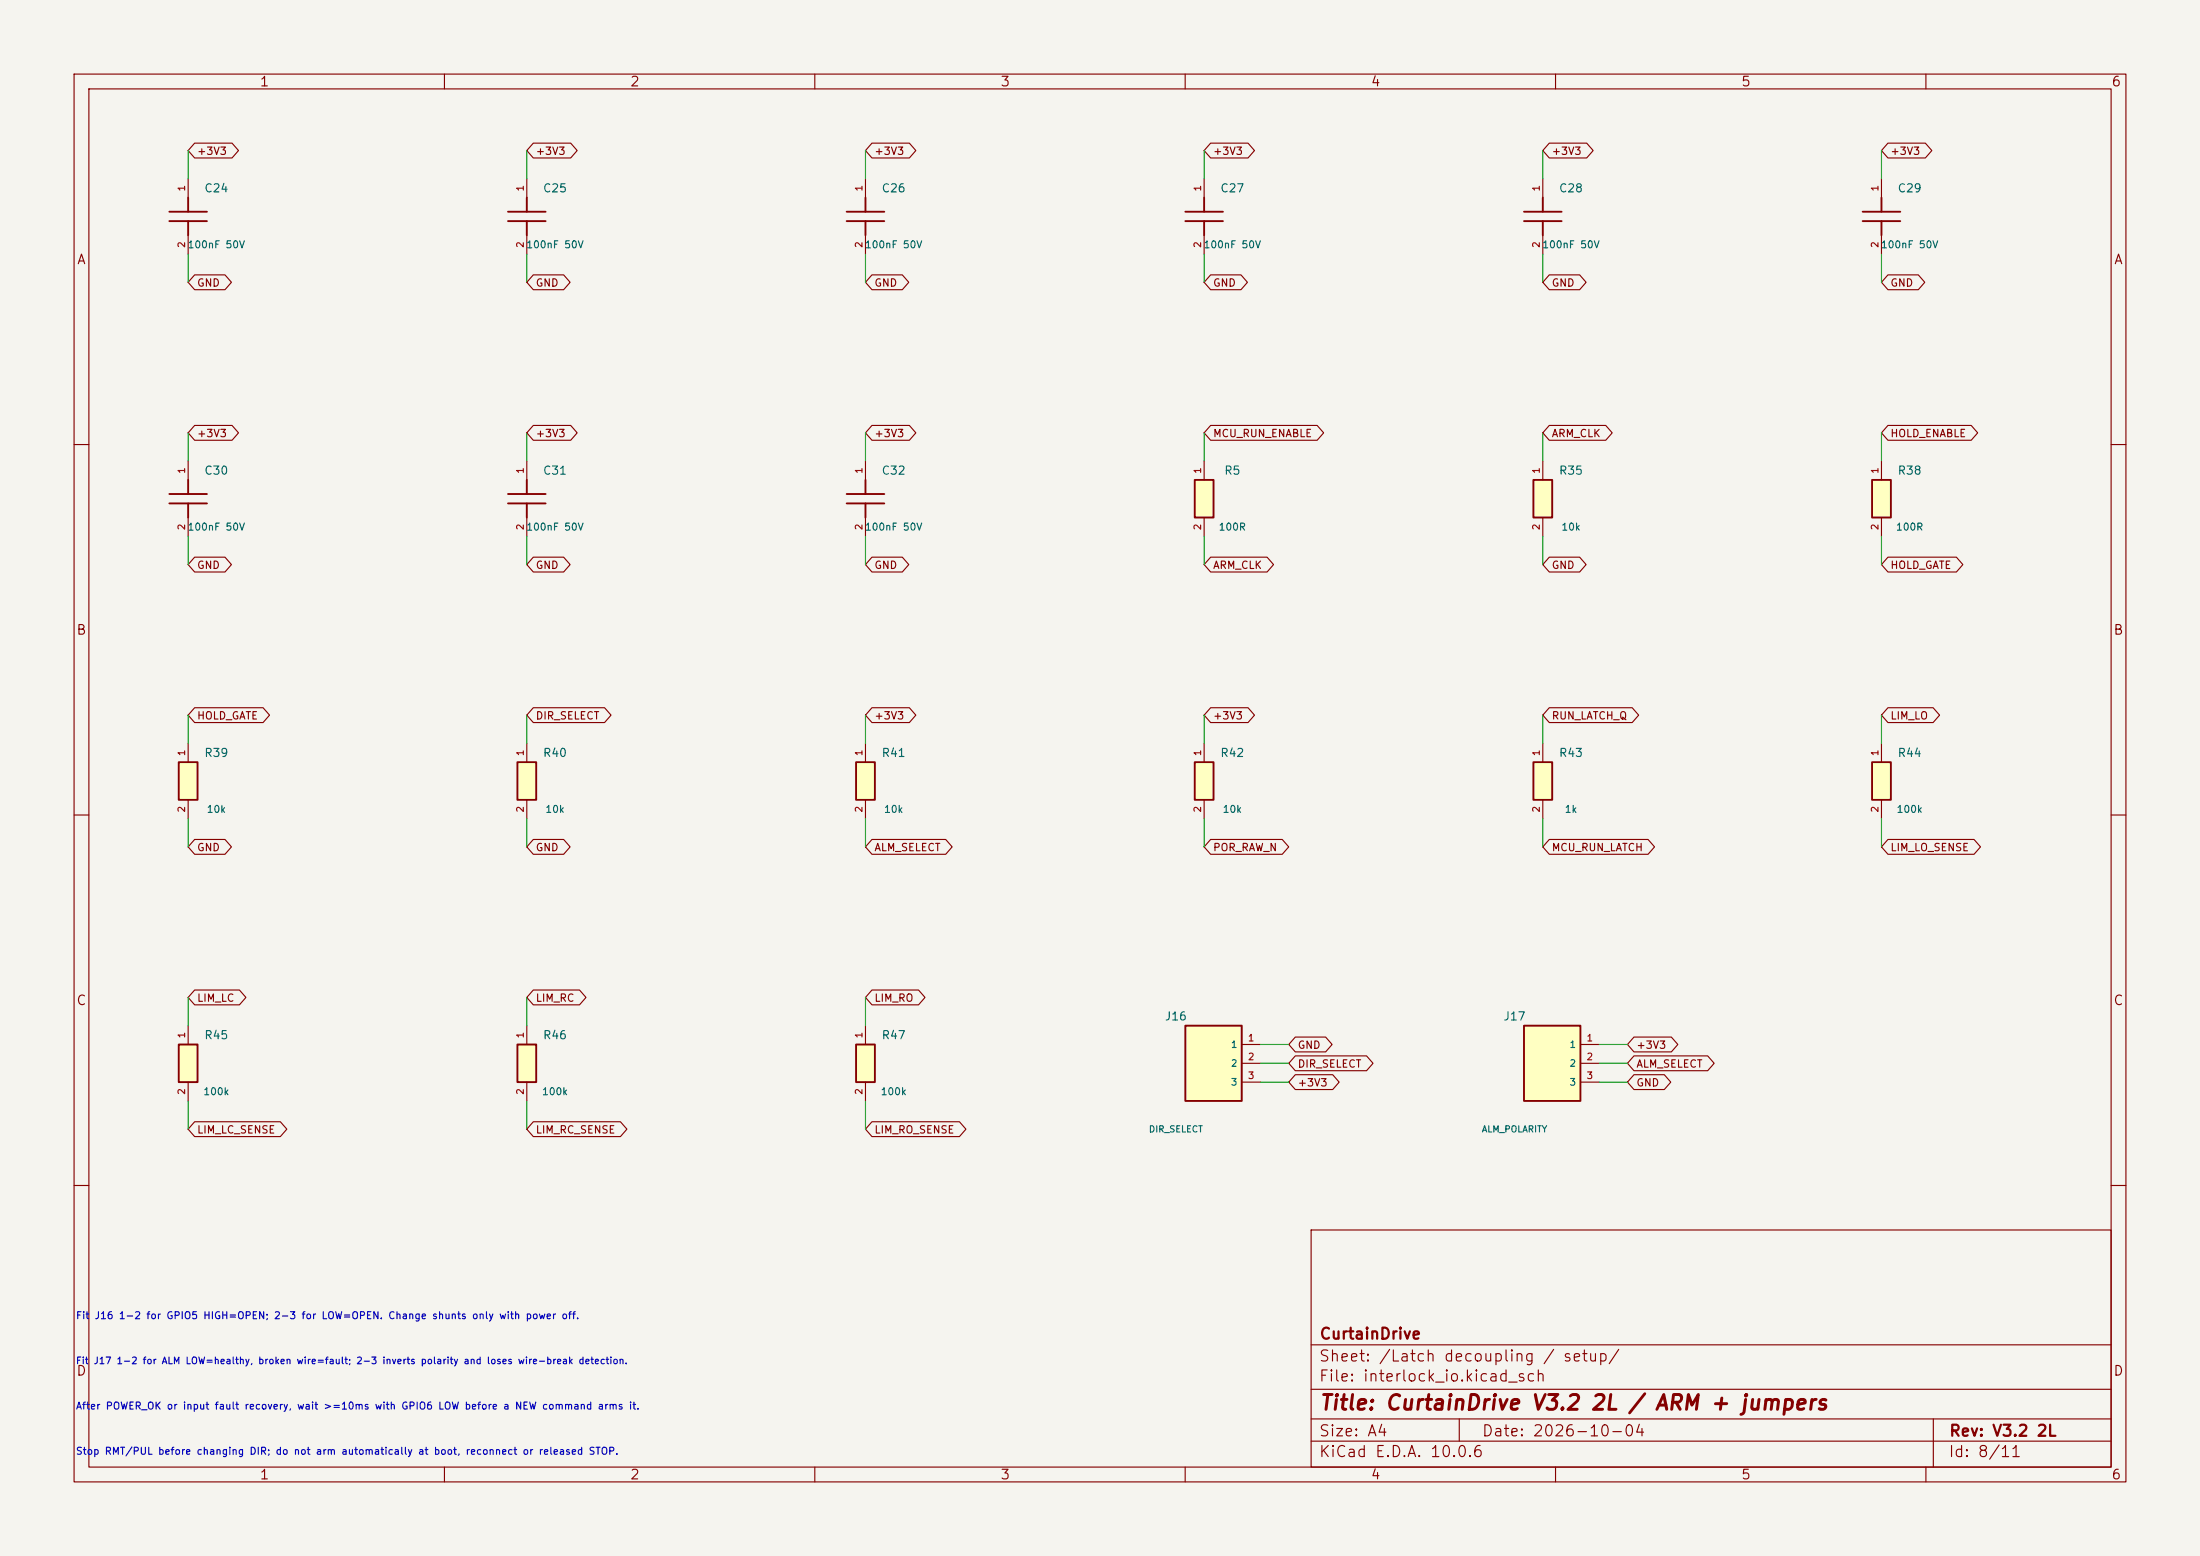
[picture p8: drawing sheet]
<svg xmlns="http://www.w3.org/2000/svg" width="297mm" height="210mm" viewBox="0 0 297 210" stroke-linecap="round" stroke-linejoin="round" font-family="sans-serif">
<path d="M0 0h297v210h-297z" fill="#f5f4ef" stroke="#f5f4ef" stroke-width=".14"/>
<g fill="none" stroke="#840000" stroke-width=".15">
<path d="M10 10h277v190h-277zM12 12h273v186h-273zM60 10v2M110 10v2M160 10v2M210 10v2M260 10v2M71.1 24.1v2.6M71.1 31.8v2.5M10 60h2M116.8 62.2v2.6M116.8 69.9v2.5"/>
<path d="M285 60h2M10 110h2M285 110h2M10 160h2M177 166h108v32h-108zM285 160h2M60 198v2M110 198v2M160 198v2M177 194.5h108M177 191.5h108M177 187.5h108"/>
<path d="M177 181.5h108M197 191.5v3M210 198v2M260 198v2M261 191.5v6.5"/>
</g>
<path d="M68.6 28.6h5.1M68.6 29.8h5.1M71.1 26.7v1.9M71.1 29.8v2M114.3 66.7h5.1M114.3 67.9h5.1M116.8 64.8v1.9M116.8 67.9v2" fill="none" stroke="#840000" stroke-width=".25"/>
<path d="M24.1 141h2.6v5.1h-2.6z" fill="#ffffc2"/>
<path d="M24.1 141h2.6v5.1h-2.6z" fill="none" stroke="#840000" stroke-width=".25"/>
<path d="M25.4 138.4v2.6M25.4 146.1v2.5" fill="none" stroke="#840000" stroke-width=".15"/>
<path d="M69.8 102.9h2.6v5.1h-2.6z" fill="#ffffc2"/>
<g fill="none" stroke="#840000" stroke-width=".25">
<path d="M160 28.6h5.1M160 29.8h5.1M162.6 26.7v1.9M162.6 29.8v2M251.5 28.6h5M251.5 29.8h5M254 26.7v1.9M254 29.8v2M68.6 66.7h5.1M68.6 67.9h5.1M71.1 64.8v1.9M71.1 67.9v2"/>
<path d="M69.8 102.9h2.6v5.1h-2.6z"/>
</g>
<path d="M162.6 24.1v2.6M162.6 31.8v2.5M254 24.1v2.6M254 31.8v2.5M71.1 62.2v2.6M71.1 69.9v2.5M71.1 100.3v2.6M71.1 108v2.5" fill="none" stroke="#840000" stroke-width=".15"/>
<path d="M115.6 102.9h2.5v5.1h-2.5z" fill="#ffffc2"/>
<path d="M115.6 102.9h2.5v5.1h-2.5z" fill="none" stroke="#840000" stroke-width=".25"/>
<path d="M116.8 100.3v2.6M116.8 108v2.5" fill="none" stroke="#840000" stroke-width=".15"/>
<path d="M161.3 64.8h2.5v5.1h-2.5z" fill="#ffffc2"/>
<path d="M161.3 64.8h2.5v5.1h-2.5z" fill="none" stroke="#840000" stroke-width=".25"/>
<path d="M162.6 62.2v2.6M162.6 69.9v2.5" fill="none" stroke="#840000" stroke-width=".15"/>
<path d="M207 64.8h2.5v5.1h-2.5z" fill="#ffffc2"/>
<path d="M207 64.8h2.5v5.1h-2.5z" fill="none" stroke="#840000" stroke-width=".25"/>
<path d="M208.3 62.2v2.6M208.3 69.9v2.5" fill="none" stroke="#840000" stroke-width=".15"/>
<path d="M252.7 64.8h2.6v5.1h-2.6z" fill="#ffffc2"/>
<path d="M22.9 28.6h5M22.9 29.8h5M25.4 26.7v1.9M25.4 29.8v2M252.7 64.8h2.6v5.1h-2.6z" fill="none" stroke="#840000" stroke-width=".25"/>
<path d="M25.4 24.1v2.6M25.4 31.8v2.5M254 62.2v2.6M254 69.9v2.5" fill="none" stroke="#840000" stroke-width=".15"/>
<path d="M161.3 102.9h2.5v5.1h-2.5z" fill="#ffffc2"/>
<path d="M161.3 102.9h2.5v5.1h-2.5z" fill="none" stroke="#840000" stroke-width=".25"/>
<path d="M162.6 100.3v2.6M162.6 108v2.5" fill="none" stroke="#840000" stroke-width=".15"/>
<path d="M160 138.4h7.6v10.2h-7.6z" fill="#ffffc2"/>
<path d="M160 138.4h7.6v10.2h-7.6z" fill="none" stroke="#840000" stroke-width=".25"/>
<path d="M167.6 141h2.6M167.6 143.5h2.6M167.6 146.1h2.6" fill="none" stroke="#840000" stroke-width=".15"/>
<path d="M115.6 141h2.5v5.1h-2.5z" fill="#ffffc2"/>
<path d="M115.6 141h2.5v5.1h-2.5z" fill="none" stroke="#840000" stroke-width=".25"/>
<path d="M116.8 138.4v2.6M116.8 146.1v2.5" fill="none" stroke="#840000" stroke-width=".15"/>
<path d="M207 102.9h2.5v5.1h-2.5z" fill="#ffffc2"/>
<path d="M22.9 66.7h5M22.9 67.9h5M25.4 64.8v1.9M25.4 67.9v2M207 102.9h2.5v5.1h-2.5z" fill="none" stroke="#840000" stroke-width=".25"/>
<path d="M25.4 62.2v2.6M25.4 69.9v2.5M208.3 100.3v2.6M208.3 108v2.5" fill="none" stroke="#840000" stroke-width=".15"/>
<path d="M24.1 102.9h2.6v5.1h-2.6z" fill="#ffffc2"/>
<path d="M114.3 28.6h5.1M114.3 29.8h5.1M116.8 26.7v1.9M116.8 29.8v2M24.1 102.9h2.6v5.1h-2.6z" fill="none" stroke="#840000" stroke-width=".25"/>
<path d="M116.8 24.1v2.6M116.8 31.8v2.5M25.4 100.3v2.6M25.4 108v2.5" fill="none" stroke="#840000" stroke-width=".15"/>
<path d="M69.8 141h2.6v5.1h-2.6z" fill="#ffffc2"/>
<path d="M205.7 28.6h5.1M205.7 29.8h5.1M208.3 26.7v1.9M208.3 29.8v2M69.8 141h2.6v5.1h-2.6z" fill="none" stroke="#840000" stroke-width=".25"/>
<path d="M208.3 24.1v2.6M208.3 31.8v2.5M71.1 138.4v2.6M71.1 146.1v2.5" fill="none" stroke="#840000" stroke-width=".15"/>
<path d="M205.7 138.4h7.7v10.2h-7.7z" fill="#ffffc2"/>
<path d="M205.7 138.4h7.7v10.2h-7.7z" fill="none" stroke="#840000" stroke-width=".25"/>
<path d="M213.4 141h2.5M213.4 143.5h2.5M213.4 146.1h2.5" fill="none" stroke="#840000" stroke-width=".15"/>
<path d="M252.7 102.9h2.6v5.1h-2.6z" fill="#ffffc2"/>
<path d="M252.7 102.9h2.6v5.1h-2.6z" fill="none" stroke="#840000" stroke-width=".25"/>
<g fill="none" stroke="#840000" stroke-width=".15">
<path d="M26.3 19.3h5l.9 1-.9 1h-5l-.9-1zM72 19.3h5l.9 1-.9 1h-5l-.9-1zM117.7 19.3h5.1l.8 1-.8 1h-5.1l-.9-1zM163.4 19.3h5.1l.9 1-.9 1h-5.1l-.8-1zM209.2 19.3h5l.9 1-.9 1h-5l-.9-1zM254.9 19.3h5l.9 1-.9 1h-5l-.9-1zM26.3 37.1h4.1l.8 1-.8 1h-4.1l-.9-1zM72 37.1h4.1l.9 1-.9 1h-4.1l-.9-1zM117.7 37.1h4.1l.9 1-.9 1h-4.1l-.9-1zM163.4 37.1h4.1l.9 1-.9 1h-4.1l-.8-1zM209.2 37.1h4.1l.8 1-.8 1h-4.1l-.9-1zM254.9 37.1h4.1l.8 1-.8 1h-4.1l-.9-1z"/>
<path d="M26.3 57.4h5l.9 1-.9 1h-5l-.9-1zM72 57.4h5l.9 1-.9 1h-5l-.9-1zM117.7 57.4h5.1l.8 1-.8 1h-5.1l-.9-1zM163.4 57.4h14.4l.9 1-.9 1h-14.4l-.8-1zM209.2 57.4h7.6l.9 1-.9 1h-7.6l-.9-1zM254.9 57.4h11.2l.9 1-.9 1h-11.2l-.9-1zM26.3 75.2h4.1l.8 1-.8 1h-4.1l-.9-1zM72 75.2h4.1l.9 1-.9 1h-4.1l-.9-1zM117.7 75.2h4.1l.9 1-.9 1h-4.1l-.9-1zM163.4 75.2h7.7l.8 1-.8 1h-7.7l-.8-1zM209.2 75.2h4.1l.8 1-.8 1h-4.1l-.9-1zM254.9 75.2h9.2l.9 1-.9 1h-9.2l-.9-1z"/>
<path d="M26.3 95.5h9.2l.9 1-.9 1h-9.2l-.9-1zM72 95.5h9.6l.9 1-.9 1h-9.6l-.9-1zM117.7 95.5h5.1l.8 1-.8 1h-5.1l-.9-1zM163.4 95.5h5.1l.9 1-.9 1h-5.1l-.8-1zM209.2 95.5h11.1l.9 1-.9 1h-11.1l-.9-1zM254.9 95.5h6.1l.8 1-.8 1h-6.1l-.9-1zM26.3 113.3h4.1l.8 1-.8 1h-4.1l-.9-1zM72 113.3h4.1l.9 1-.9 1h-4.1l-.9-1zM117.7 113.3h10l.8 1-.8 1h-10l-.9-1zM163.4 113.3h9.7l.9 1-.9 1h-9.7l-.8-1zM209.2 113.3h13.3l.9 1-.9 1h-13.3l-.9-1zM254 100.3v2.6"/>
<path d="M254 108v2.5M254.9 113.3h11.6l.9 1-.9 1h-11.6l-.9-1zM26.3 133.6h6l.9 1-.9 1h-6l-.9-1zM72 133.6h6.2l.9 1-.9 1h-6.2l-.9-1zM117.7 133.6h6.3l.9 1-.9 1h-6.3l-.9-1zM174.9 140h4.1l.8 1-.8 1h-4.1l-.9-1zM220.6 140h5l.9 1-.9 1h-5l-.9-1zM26.3 151.4h11.5l.9 1-.9 1h-11.5l-.9-1zM72 151.4h11.8l.8 1-.8 1h-11.8l-.9-1zM117.7 151.4h11.8l.9 1-.9 1h-11.8l-.9-1zM174.9 145h5l.9 1.1-.9 1h-5l-.9-1zM174.9 142.5h9.6l.9 1-.9 1h-9.6l-.9-1z"/>
<path d="M220.6 145h4.1l.9 1.1-.9 1h-4.1l-.9-1zM220.6 142.5h9.9l.9 1-.9 1h-9.9l-.9-1z"/>
</g>
<g fill="none" stroke="#009600" stroke-width=".15">
<path d="M25.4 20.3v3.8M25.4 34.3v3.8M71.1 20.3v3.8M71.1 34.3v3.8M116.8 20.3v3.8M116.8 34.3v3.8M162.6 20.3v3.8M162.6 34.3v3.8M208.3 20.3v3.8M208.3 34.3v3.8M254 20.3v3.8M254 34.3v3.8"/>
<path d="M25.4 58.4v3.8M71.1 58.4v3.8M116.8 58.4v3.8M162.6 58.4v3.8M208.3 58.4v3.8M254 58.4v3.8M25.4 72.4v3.8M71.1 72.4v3.8M116.8 72.4v3.8M162.6 72.4v3.8M208.3 72.4v3.8M254 72.4v3.8"/>
<path d="M25.4 96.5v3.8M71.1 96.5v3.8M116.8 96.5v3.8M162.6 96.5v3.8M208.3 96.5v3.8M254 96.5v3.8M25.4 110.5v3.8M71.1 110.5v3.8M116.8 110.5v3.8M162.6 110.5v3.8M208.3 110.5v3.8M254 110.5v3.8"/>
<path d="M25.4 134.6v3.8M71.1 134.6v3.8M116.8 134.6v3.8M25.4 148.6v3.8M71.1 148.6v3.8M116.8 148.6v3.8M170.2 143.5h3.8M170.2 146.1h3.8M170.2 141h3.8M215.9 143.5h3.8M215.9 146.1h3.8M215.9 141h3.8"/>
</g>
<text font-size="2" fill="#840000" x="178" y="190.8">Title: CurtainDrive V3.2 2L / ARM + jumpers</text>
<g font-size="1.5" fill="#840000">
<text x="178" y="184.1">Sheet: /Latch decoupling / setup/</text>
<text x="178" y="181.1">CurtainDrive</text>
<text x="178" y="186.8">File: interlock_io.kicad_sch</text>
<text x="178" y="197">KiCad E.D.A. 10.0.6</text>
<text x="178" y="194.2">Size: A4</text>
<text x="200" y="194.2">Date: 2026-10-04</text>
<text x="263" y="197">Id: 8/11</text>
<text x="263" y="194.2">Rev: V3.2 2L</text>
</g>
<g font-size="1.3" fill="#840000">
<text x="35" y="12">1</text>
<text x="85" y="12">2</text>
<text x="135" y="12">3</text>
<text x="185" y="12">4</text>
<text x="235" y="12">5</text>
<text x="285" y="12">6</text>
<text x="10.3" y="36">A</text>
<text x="285.3" y="36">A</text>
<text x="10.2" y="86">B</text>
<text x="285.2" y="86">B</text>
<text x="10.2" y="136">C</text>
<text x="285.2" y="136">C</text>
<text x="10.2" y="186">D</text>
<text x="285.2" y="186">D</text>
<text x="35" y="200">1</text>
<text x="85" y="200">2</text>
<text x="135" y="200">3</text>
<text x="185" y="200">4</text>
<text x="235" y="200">5</text>
<text x="285" y="200">6</text>
</g>
<g font-size="1.1" fill="#006464">
<text x="27.5" y="26.2">C24</text>
<text x="73.2" y="26.2">C25</text>
<text x="118.9" y="26.2">C26</text>
<text x="164.7" y="26.2">C27</text>
<text x="210.4" y="26.2">C28</text>
<text x="256.1" y="26.2">C29</text>
<text x="27.5" y="64.3">C30</text>
<text x="73.2" y="64.3">C31</text>
<text x="118.9" y="64.3">C32</text>
<text x="165.2" y="64.3">R5</text>
<text x="210.4" y="64.3">R35</text>
<text x="256.1" y="64.3">R38</text>
<text x="27.5" y="102.4">R39</text>
<text x="73.2" y="102.4">R40</text>
<text x="118.9" y="102.4">R41</text>
<text x="164.7" y="102.4">R42</text>
<text x="210.4" y="102.4">R43</text>
<text x="256.1" y="102.4">R44</text>
<text x="157.2" y="138">J16</text>
<text x="202.9" y="138">J17</text>
<text x="27.5" y="140.5">R45</text>
<text x="73.2" y="140.5">R46</text>
<text x="118.9" y="140.5">R47</text>
</g>
<g font-size="1" fill="#840000">
<text x="26.5" y="21.1">+3V3</text>
<text x="72.2" y="21.1">+3V3</text>
<text x="118" y="21.1">+3V3</text>
<text x="163.7" y="21.1">+3V3</text>
<text x="209.4" y="21.1">+3V3</text>
<text x="255.1" y="21.1">+3V3</text>
<text x="26.5" y="38.9">GND</text>
<text x="72.2" y="38.9">GND</text>
<text x="118" y="38.9">GND</text>
<text x="163.7" y="38.9">GND</text>
<text x="209.4" y="38.9">GND</text>
<text x="255.1" y="38.9">GND</text>
<text x="26.5" y="59.2">+3V3</text>
<text x="72.2" y="59.2">+3V3</text>
<text x="118" y="59.2">+3V3</text>
<text x="163.7" y="59.2">MCU_RUN_ENABLE</text>
<text x="209.4" y="59.2">ARM_CLK</text>
<text x="255.1" y="59.2">HOLD_ENABLE</text>
<text x="26.5" y="77">GND</text>
<text x="72.2" y="77">GND</text>
<text x="118" y="77">GND</text>
<text x="163.7" y="77">ARM_CLK</text>
<text x="209.4" y="77">GND</text>
<text x="255.1" y="77">HOLD_GATE</text>
<text x="26.5" y="97.3">HOLD_GATE</text>
<text x="72.2" y="97.3">DIR_SELECT</text>
<text x="118" y="97.3">+3V3</text>
<text x="163.7" y="97.3">+3V3</text>
<text x="209.4" y="97.3">RUN_LATCH_Q</text>
<text x="255.1" y="97.3">LIM_LO</text>
<text x="26.5" y="115.1">GND</text>
<text x="72.2" y="115.1">GND</text>
<text x="118" y="115.1">ALM_SELECT</text>
<text x="163.7" y="115.1">POR_RAW_N</text>
<text x="209.4" y="115.1">MCU_RUN_LATCH</text>
<text x="255.1" y="115.1">LIM_LO_SENSE</text>
<text x="26.5" y="135.4">LIM_LC</text>
<text x="72.2" y="135.4">LIM_RC</text>
<text x="118" y="135.4">LIM_RO</text>
<text x="175.1" y="141.8">GND</text>
<text x="220.8" y="141.8">+3V3</text>
<text x="175.1" y="146.9">+3V3</text>
<text x="175.1" y="144.3">DIR_SELECT</text>
<text x="220.8" y="146.9">GND</text>
<text x="220.8" y="144.3">ALM_SELECT</text>
<text x="26.5" y="153.2">LIM_LC_SENSE</text>
<text x="72.2" y="153.2">LIM_RC_SENSE</text>
<text x="118" y="153.2">LIM_RO_SENSE</text>
</g>
<g font-size="1" fill="#006464">
<text x="25.2" y="33.7">100nF 50V</text>
<text x="71" y="33.7">100nF 50V</text>
<text x="116.7" y="33.7">100nF 50V</text>
<text x="162.4" y="33.7">100nF 50V</text>
<text x="208.1" y="33.7">100nF 50V</text>
<text x="253.8" y="33.7">100nF 50V</text>
<text x="25.2" y="71.8">100nF 50V</text>
<text x="71" y="71.8">100nF 50V</text>
<text x="116.7" y="71.8">100nF 50V</text>
<text x="164.4" y="71.8">100R</text>
<text x="210.7" y="71.8">10k</text>
<text x="255.9" y="71.8">100R</text>
<text x="27.8" y="109.9">10k</text>
<text x="73.5" y="109.9">10k</text>
<text x="119.3" y="109.9">10k</text>
<text x="165" y="109.9">10k</text>
<text x="211.2" y="109.9">1k</text>
<text x="256" y="109.9">100k</text>
<text x="27.4" y="148">100k</text>
<text x="73.1" y="148">100k</text>
<text x="118.8" y="148">100k</text>
</g>
<g font-size="1" fill="#0000c2">
<text x="10.2" y="178.3">Fit</text>
<text x="12.7" y="178.3">J16 1-2 for GPIO5 HIGH=OPEN; 2-3 for LOW=OPEN. Change shunts only with power off.</text>
<text x="10.2" y="190.5">After POWER_OK or input fault recovery, wait &gt;=10ms with GPIO6 LOW before a NEW command arms it.</text>
<text x="10.2" y="196.6">Stop RMT/PUL before changing DIR; do not arm automatically at boot, reconnect or released STOP.</text>
</g>
<g font-size=".9" fill="#a90000">
<text x="25.2" y="25.9" transform="rotate(-90 25.2 25.9)">1</text>
<text x="70.9" y="25.9" transform="rotate(-90 70.9 25.9)">1</text>
<text x="116.6" y="25.9" transform="rotate(-90 116.6 25.9)">1</text>
<text x="162.4" y="25.9" transform="rotate(-90 162.4 25.9)">1</text>
<text x="208.1" y="25.9" transform="rotate(-90 208.1 25.9)">1</text>
<text x="253.8" y="25.9" transform="rotate(-90 253.8 25.9)">1</text>
<text x="25.2" y="33.5" transform="rotate(-90 25.2 33.5)">2</text>
<text x="70.9" y="33.5" transform="rotate(-90 70.9 33.5)">2</text>
<text x="116.6" y="33.5" transform="rotate(-90 116.6 33.5)">2</text>
<text x="162.4" y="33.5" transform="rotate(-90 162.4 33.5)">2</text>
<text x="208.1" y="33.5" transform="rotate(-90 208.1 33.5)">2</text>
<text x="253.8" y="33.5" transform="rotate(-90 253.8 33.5)">2</text>
<text x="25.2" y="64" transform="rotate(-90 25.2 64)">1</text>
<text x="70.9" y="64" transform="rotate(-90 70.9 64)">1</text>
<text x="116.6" y="64" transform="rotate(-90 116.6 64)">1</text>
<text x="162.4" y="64" transform="rotate(-90 162.4 64)">1</text>
<text x="208.1" y="64" transform="rotate(-90 208.1 64)">1</text>
<text x="253.8" y="64" transform="rotate(-90 253.8 64)">1</text>
<text x="25.2" y="71.6" transform="rotate(-90 25.2 71.6)">2</text>
<text x="70.9" y="71.6" transform="rotate(-90 70.9 71.6)">2</text>
<text x="116.6" y="71.6" transform="rotate(-90 116.6 71.6)">2</text>
<text x="162.4" y="71.6" transform="rotate(-90 162.4 71.6)">2</text>
<text x="208.1" y="71.6" transform="rotate(-90 208.1 71.6)">2</text>
<text x="253.8" y="71.6" transform="rotate(-90 253.8 71.6)">2</text>
<text x="25.2" y="102.1" transform="rotate(-90 25.2 102.1)">1</text>
<text x="70.9" y="102.1" transform="rotate(-90 70.9 102.1)">1</text>
<text x="116.6" y="102.1" transform="rotate(-90 116.6 102.1)">1</text>
<text x="162.4" y="102.1" transform="rotate(-90 162.4 102.1)">1</text>
<text x="208.1" y="102.1" transform="rotate(-90 208.1 102.1)">1</text>
<text x="253.8" y="102.1" transform="rotate(-90 253.8 102.1)">1</text>
<text x="25.2" y="109.7" transform="rotate(-90 25.2 109.7)">2</text>
<text x="70.9" y="109.7" transform="rotate(-90 70.9 109.7)">2</text>
<text x="116.6" y="109.7" transform="rotate(-90 116.6 109.7)">2</text>
<text x="162.4" y="109.7" transform="rotate(-90 162.4 109.7)">2</text>
<text x="208.1" y="109.7" transform="rotate(-90 208.1 109.7)">2</text>
<text x="253.8" y="109.7" transform="rotate(-90 253.8 109.7)">2</text>
<text x="25.2" y="140.2" transform="rotate(-90 25.2 140.2)">1</text>
<text x="70.9" y="140.2" transform="rotate(-90 70.9 140.2)">1</text>
<text x="116.6" y="140.2" transform="rotate(-90 116.6 140.2)">1</text>
<text x="168.4" y="140.8">1</text>
<text x="168.4" y="143.3">2</text>
<text x="214.1" y="140.8">1</text>
<text x="214.1" y="143.3">2</text>
<text x="25.2" y="147.8" transform="rotate(-90 25.2 147.8)">2</text>
<text x="70.9" y="147.8" transform="rotate(-90 70.9 147.8)">2</text>
<text x="116.6" y="147.8" transform="rotate(-90 116.6 147.8)">2</text>
<text x="168.4" y="145.8">3</text>
<text x="214.1" y="145.8">3</text>
</g>
<g font-size=".9" fill="#006464">
<text x="166.1" y="141.7">1</text>
<text x="211.8" y="141.7">1</text>
<text x="166.1" y="144.2">2</text>
<text x="166.1" y="146.7">3</text>
<text x="211.8" y="144.2">2</text>
<text x="211.8" y="146.7">3</text>
<text x="155" y="153">DIR_SELECT</text>
<text x="200" y="153">ALM_POLARITY</text>
</g>
<g font-size=".9" fill="#0000c2">
<text x="10.2" y="184.3">Fit</text>
<text x="12.6" y="184.3">J17 1-2 for ALM LOW=healthy, broken wire=fault; 2-3 inverts polarity and loses wire-break detection.</text>
</g>
</svg>
